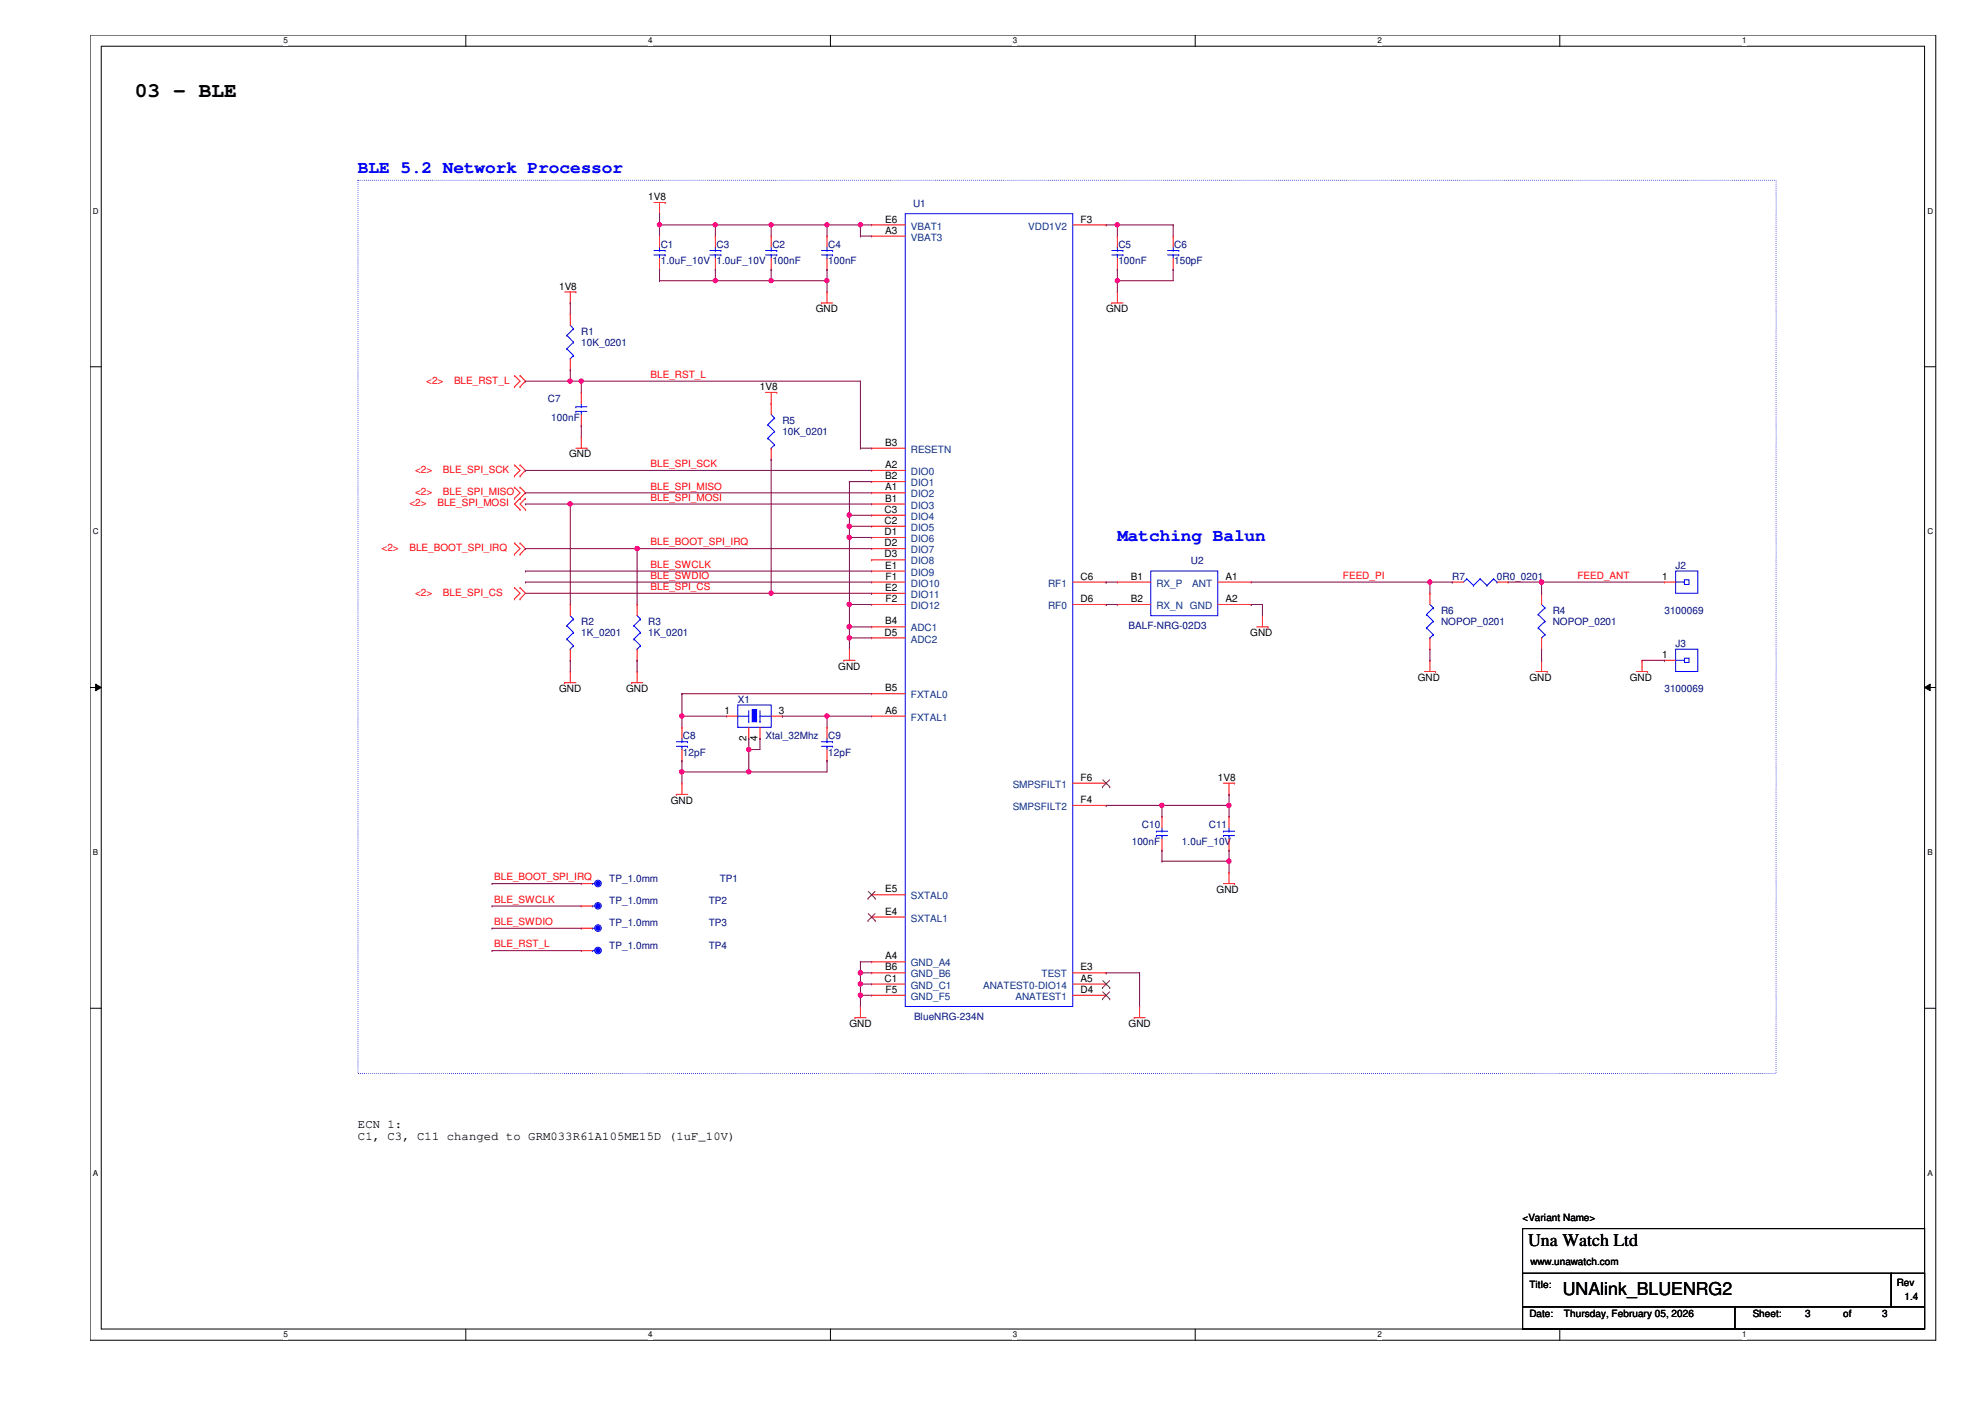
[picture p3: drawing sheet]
<svg xmlns="http://www.w3.org/2000/svg" width="420mm" height="297mm" viewBox="0 0 420 297" stroke-linecap="round" stroke-linejoin="round" font-family="sans-serif">
<path d="M19.1 7.4h390.4v276.1h-390.4zM21.4 9.8h385.8v271.4h-385.8z" fill="none" stroke="#000" stroke-width=".21"/>
<g fill="#fff">
<path d="M60 7.7h.9v1.9h-.9z"/>
<path d="M60 281.4h.9v1.9h-.9z"/>
</g>
<path d="M98.6 7.4v2.4M98.6 281.2v2.3" fill="none" stroke="#000" stroke-width=".21"/>
<g fill="#fff">
<path d="M137.1 7.7h.9v1.9h-.9z"/>
<path d="M137.1 281.4h.9v1.9h-.9z"/>
</g>
<path d="M175.7 7.4v2.4M175.7 281.2v2.3" fill="none" stroke="#000" stroke-width=".21"/>
<g fill="#fff">
<path d="M214.2 7.7h1v1.9h-1z"/>
<path d="M214.2 281.4h1v1.9h-1z"/>
</g>
<path d="M252.9 7.4v2.4M252.9 281.2v2.3" fill="none" stroke="#000" stroke-width=".21"/>
<g fill="#fff">
<path d="M291.4 7.7h1v1.9h-1z"/>
<path d="M291.4 281.4h1v1.9h-1z"/>
</g>
<path d="M330 7.4v2.4M330 281.2v2.3" fill="none" stroke="#000" stroke-width=".21"/>
<g fill="#fff">
<path d="M368.6 7.7h.9v1.9h-.9z"/>
<path d="M368.6 281.4h.9v1.9h-.9z"/>
<path d="M19.6 43.7h1.3v1.9h-1.3z"/>
<path d="M407.8 43.7h1.2v1.9h-1.2z"/>
<path d="M19.6 111.5h1.3v1.9h-1.3z"/>
<path d="M407.8 111.5h1.2v1.9h-1.2z"/>
</g>
<path d="M19.1 77.6h2.3M407.2 77.6h2.3" fill="none" stroke="#000" stroke-width=".21"/>
<g fill="#fff">
<path d="M19.6 179.4h1.2v1.9h-1.2z"/>
<path d="M407.8 179.4h1.1v1.9h-1.1z"/>
</g>
<path d="M19.1 145.5h2.3M20.2 144.7l1.2 .8-1.2 .6zM407.2 145.5l1.1-.8v1.4zM407.2 145.5h2.3" fill="none" stroke="#000" stroke-width=".21"/>
<path d="M20.2 144.7l1.2 .8-1.2 .6zM407.2 145.5l1.1-.8v1.4z" fill="#000"/>
<g fill="#fff">
<path d="M19.6 247.2h1.2v1.9h-1.2z"/>
<path d="M407.8 247.2h1.1v1.9h-1.1z"/>
</g>
<path d="M19.1 213.3h2.3M407.2 213.3h2.3M322.1 259.9h85.1v21.3h-85.1zM322.1 269.4h78v7.1h-78zM322.1 276.5h44.9v4.7h-44.9zM367 276.5h40.2v4.7h-40.2zM400.1 269.4h7.1v7.1h-7.1z" fill="none" stroke="#000" stroke-width=".21"/>
<path d="M75.7 38.1h300.1v189h-300.1z" fill="none" stroke="#00f" stroke-width=".21" stroke-dasharray="0 .4"/>
<g fill="none" stroke="#f00" stroke-width=".21">
<path d="M138.3 42.8h2.4M139.5 45.2h.1M139.5 42.8v2.4M140.7 42.8h.1M108.8 79.5h.1M108.8 79.5l1.2 1.1-1.2 1.2M110 79.5h.1M110 79.5l1.2 1.1-1.2 1.2M119.5 61.8h2.3M120.7 64.1h.1M120.7 61.8v2.3M121.8 61.8h.1"/>
<path d="M173.8 64.1h.1M173.8 64.1h2.3M175 61.8h.1M175 61.8v2.3M235.2 64.1h.1M235.2 64.1h2.4M236.4 61.8h.1M236.4 61.8v2.3M108.8 81.8h.1M108.8 98.4h.1M108.8 98.4l1.2 1.1-1.2 1.2M110 81.8h.1"/>
<path d="M110 98.4h.1M110 98.4l1.2 1.1-1.2 1.2M121.8 94.8h2.4M123 92.5h.1M123 92.5v2.3M124.2 94.8h.1M162 83h2.3M163.2 85.4h.1M163.2 83v2.4M164.3 83h.1M108.8 100.7h.1M108.8 103.1h.1"/>
<path d="M108.8 105.5h.1M108.8 114.9h.1M108.8 117.3h.1M108.8 103.1l1.2 1.2-1.2 1.2M108.8 114.9l1.2 1.2-1.2 1.2M110 100.7h.1M110 105.5h.1M110 103.1h.1M110 107.8h.1M110 117.3h.1M110 114.9h.1M110 103.1l1.2 1.2-1.2 1.2"/>
<path d="M110 105.5l-1.2 1.1 1.2 1.2M110 114.9l1.2 1.2-1.2 1.2M111.2 107.8h.1M111.2 105.5h.1M111.2 105.5l-1.2 1.1 1.2 1.2M108.8 124.3h.1M108.8 126.7h.1M108.8 124.3l1.2 1.2-1.2 1.2M110 126.7h.1M110 124.3h.1M110 124.3l1.2 1.2-1.2 1.2M178.5 139.7h.1"/>
<path d="M178.5 139.7h2.4M179.7 137.3h.1M179.7 137.3v2.4M236.4 123.1h.1M236.4 127.9h.1M236.4 123.1h7.1M236.4 127.9h7.1M257.6 123.1h7.1M257.6 127.9h7.1M264.7 123.1h.1M264.7 127.9h.1M265.9 132.6h2.4"/>
<path d="M267.1 130.3h.1M267.1 130.3v2.3M268.3 132.6h.1M302.5 139.7h.1M302.5 139.7v2.4M326.1 139.7h.1M326.1 139.7v2.4M347.4 139.7h.1M347.4 139.7v2.4M119.5 144.4h.1M119.5 144.4h2.3M120.7 142.1h.1"/>
<path d="M120.7 142.1v2.3M133.6 144.4h.1M133.6 144.4h2.4M134.8 142.1h.1M134.8 142.1v2.3M301.3 142.1h2.4M303.7 142.1h.1M325 142.1h2.3M327.3 142.1h.1M346.2 142.1h2.4M348.6 142.1h.1M143.1 168.1h.1"/>
<path d="M143.1 168.1h2.4M144.3 165.7h.1M144.3 165.7v2.4M258.8 165.7h2.4M260 168.1h.1M260 165.7v2.4M261.2 165.7h.1M258.8 186.9h2.4M260 184.6h.1M260 184.6v2.3M261.2 186.9h.1M180.9 215.3h.1"/>
<path d="M180.9 215.3h2.3M182 212.9h.1M182 212.9v2.4M239.9 215.3h.1M239.9 215.3h2.4M241.1 212.9h.1M241.1 212.9v2.4"/>
</g>
<g fill="none" stroke="#00f" stroke-width=".21">
<path d="M243.5 120.8h14.1v9.5h-14.1z"/>
<circle cx="126.5" cy="186.9" r=".7"/>
</g>
<circle cx="126.5" cy="186.9" r=".45" fill="#00f"/>
<g fill="none" stroke="#00f" stroke-width=".21">
<path d="M247 53h2.4M247 53.9h2.4M248.2 53h.1M248.2 53.9h.1M248.2 52.3v.7M248.2 53.9v.8M249.4 53h.1M249.4 53.9h.1M354.5 120.8h4.7v4.7h-4.7zM354.5 123.1h1.9M356.4 122.7h.9v1h-.9zM356.4 123.1h.1"/>
<path d="M158.4 152.7h.1M158.4 150.3v2.4M160.8 152.7h.1M160.8 150.3v2.4M258.8 175.9h.1M258.8 176.8h.1M258.8 175.9h2.4M258.8 176.8h2.4M260 175.9h.1M260 176.8h.1M260 175.1v.8M260 176.8v.7"/>
<path d="M125.3 186.9h.1M125.3 186.9h.5"/>
<circle cx="126.5" cy="186.9" r=".45"/>
</g>
<path d="M248.2 50h.1M248.2 57h.1M248.2 50v2.3M248.2 54.7v2.3M352.1 123.1h.1M352.1 123.1h2.4M260 172.8h.1M260 179.9h.1M260 172.8v2.3M260 177.5v2.4M123 186.9h.1M123 186.9h2.3" fill="none" stroke="#f00" stroke-width=".21"/>
<path d="M159.1 150.1h1v2.6h-1z" fill-rule="evenodd" fill="#00f"/>
<g fill="none" stroke="#00f" stroke-width=".21">
<path d="M173.8 53h2.3M173.8 53.9h2.3M175 53h.1M175 53.9h.1M175 52.3v.7M175 53.9v.8M176.1 53h.1M176.1 53.9h.1M156.1 149.1h7.1v4.8h-7.1zM156.1 151.5h.1M156.1 151.5h2.3M159.1 150.1h1v2.6h-1z"/>
<path d="M160.8 151.5h2.4M163.2 151.5h.1"/>
<circle cx="126.5" cy="196.4" r=".7"/>
</g>
<path d="M175 50h.1M175 57h.1M175 50v2.3M175 54.7v2.3M153.7 151.5h.1M153.7 151.5h2.4M158.4 156.3h.1M158.4 153.9v2.4M160.8 156.3h.1M160.8 153.9v2.4M163.2 151.5h2.3M165.5 151.5h.1" fill="none" stroke="#f00" stroke-width=".21"/>
<circle cx="126.5" cy="196.4" r=".45" fill="#00f"/>
<g fill="none" stroke="#00f" stroke-width=".21">
<path d="M150.2 53h2.3M150.2 53.9h2.3M151.3 53h.1M151.3 53.9h.1M151.3 52.3v.7M151.3 53.9v.8M152.5 53h.1M152.5 53.9h.1M191.5 45.2h35.4v167.7h-35.4zM121.8 86.1h.1M121.8 87h.1M121.8 86.1h2.4"/>
<path d="M121.8 87h2.4M123 86.1h.1M123 87h.1M123 85.4v.7M123 87v.7M162.4 89.9h.1M162.4 92.7h.1M162.4 89.9l1.5 1.4M162.4 92.7l1.5 1.4M163.2 94.8h.1M163.2 87.7l.7 .7M163.9 88.4h.1"/>
<path d="M163.9 91.3h.1M163.9 94.1h.1M163.9 88.4l-1.5 1.5M163.9 91.3l-1.5 1.4M163.9 94.1l-.7 .7M119.9 132.4h.1M119.9 135.2h.1M119.9 132.4l1.4 1.4M119.9 135.2l1.4 1.4M120.7 137.3h.1M120.7 130.3l.6 .7M121.3 131h.1"/>
<path d="M121.3 133.8h.1M121.3 136.6h.1M121.3 131l-1.4 1.4M121.3 133.8l-1.4 1.4M121.3 136.6l-.6 .7M301.8 130h.1M301.8 132.8h.1M301.8 130l1.4 1.4M301.8 132.8l1.4 1.5M302.5 135h.1M302.5 127.9l.7 .7M303.2 128.6h.1"/>
<path d="M303.2 131.4h.1M303.2 134.3h.1M303.2 128.6l-1.4 1.4M303.2 131.4l-1.4 1.4M303.2 134.3l-.7 .7M325.4 130h.1M325.4 132.8h.1M325.4 130l1.5 1.4M325.4 132.8l1.5 1.5M326.1 135h.1M326.1 127.9l.8 .7M326.9 128.6h.1"/>
<path d="M326.9 131.4h.1M326.9 134.3h.1M326.9 128.6l-1.5 1.4M326.9 131.4l-1.5 1.4M326.9 134.3l-.8 .7M173.8 156.9h2.3M173.8 157.9h2.3M175 156.9h.1M175 157.9h.1M175 156.3v.6M175 157.9v.7M176.1 156.9h.1"/>
<path d="M176.1 157.9h.1M125.3 196.4h.1M125.3 196.4h.5"/>
<circle cx="126.5" cy="196.4" r=".45"/>
<circle cx="126.5" cy="191.6" r=".69"/>
</g>
<g fill="none" stroke="#f00" stroke-width=".21">
<path d="M151.3 50h.1M151.3 57h.1M151.3 50v2.3M151.3 54.7v2.3M184.4 50h.1M184.4 47.6h.1M184.4 50h7.1M184.4 47.6h7.1M226.9 47.6h7.1M234 47.6h.1M123 83h.1M123 90.1h.1"/>
<path d="M123 83v2.4M123 87.7v2.4M163.2 85.4h.1M163.2 97.2h.1M163.2 85.4v2.3M163.2 94.8v2.4M184.4 99.5h.1M184.4 94.8h.1M184.4 99.5h7.1M184.4 94.8h7.1M184.4 104.3h.1M184.4 106.6h.1"/>
<path d="M184.4 101.9h.1M184.4 111.3h.1M184.4 109h.1M184.4 113.7h.1M184.4 116.1h.1M184.4 118.4h.1M184.4 104.3h7.1M184.4 106.6h7.1M184.4 101.9h7.1M184.4 111.3h7.1M184.4 109h7.1M184.4 113.7h7.1"/>
<path d="M184.4 116.1h7.1M184.4 118.4h7.1M120.7 127.9h.1M120.7 139.7h.1M120.7 127.9v2.4M120.7 137.3v2.4M184.4 132.6h.1M184.4 135h.1M184.4 120.8h.1M184.4 125.5h.1M184.4 123.1h.1M184.4 127.9h.1"/>
<path d="M184.4 132.6h7.1M184.4 123.1h7.1M184.4 135h7.1M184.4 127.9h7.1M184.4 120.8h7.1M184.4 125.5h7.1M226.9 123.1h7.1M226.9 127.9h7.1M234 123.1h.1M234 127.9h.1M302.5 125.5h.1M302.5 137.3h.1"/>
<path d="M302.5 125.5v2.4M302.5 135v2.3M326.1 125.5h.1M326.1 137.3h.1M326.1 125.5v2.4M326.1 135v2.3M175 153.9h.1M175 153.9v2.4M175 158.6v2.4M184.4 151.5h.1M184.4 146.8h.1M184.4 151.5h7.1"/>
<path d="M184.4 146.8h7.1M175 161h.1M226.9 170.4h7.1M226.9 165.7h7.1M234 170.4h.1M234 165.7h.1M123 196.4h.1M123 196.4h2.3M184.4 194h.1M184.4 189.3h.1M184.4 194h7.1M184.4 189.3h7.1"/>
<path d="M184.4 203.5h.1M184.4 205.8h.1M184.4 208.2h.1M184.4 210.6h.1M184.4 203.5h7.1M184.4 208.2h7.1M184.4 205.8h7.1M184.4 210.6h7.1M226.9 208.2h7.1M226.9 205.8h7.1M226.9 210.6h7.1M234 208.2h.1"/>
<path d="M234 210.6h.1M234 205.8h.1"/>
</g>
<g fill="none" stroke="#804000" stroke-width=".21">
<path d="M233.3 166.5h.1M233.3 165l1.5 1.5M234.7 165l-1.4 1.5M234.8 166.5h.1M183.6 194.8h.1M183.6 190.1h.1M183.7 193.3l1.5 1.5M183.7 188.6l1.5 1.5M185.1 193.3l-1.5 1.5M185.1 188.6l-1.5 1.5M185.2 194.8h.1M185.2 190.1h.1"/>
<path d="M233.3 209h.1M233.3 211.3h.1M233.3 207.5l1.5 1.5M233.3 209.8l1.5 1.5M234.7 207.5l-1.4 1.5M234.7 209.8l-1.4 1.5M234.8 209h.1M234.8 211.3h.1"/>
</g>
<circle cx="126.5" cy="191.6" r=".46" fill="#00f"/>
<g fill="none" stroke="#00f" stroke-width=".21">
<path d="M162 53h2.3M162 53.9h2.3M163.2 53h.1M163.2 53.9h.1M163.2 52.3v.7M163.2 53.9v.8M164.3 53h.1M164.3 53.9h.1M235.2 53h2.4M235.2 53.9h2.4M236.4 53h.1M236.4 53.9h.1"/>
<path d="M236.4 52.3v.7M236.4 53.9v.8M237.6 53h.1M237.6 53.9h.1M134.1 132.4h.1M134.1 135.2h.1M134.1 132.4l1.4 1.4M134.1 135.2l1.4 1.4M134.8 137.3h.1M134.8 130.3l.7 .7M135.5 131h.1M135.5 133.8h.1"/>
<path d="M135.5 136.6h.1M135.5 131l-1.4 1.4M135.5 133.8l-1.4 1.4M135.5 136.6l-.7 .7M310.3 122.5h.1M310.3 122.5l-.7 .6M310.3 122.5l1.4 1.4M311.7 123.9h.1M313.1 122.5h.1M313.1 122.5l-1.4 1.4M313.1 122.5l1.5 1.4M314.6 123.9h.1"/>
<path d="M316 122.5h.1M316 122.5l-1.4 1.4M316 122.5l.7 .6M316.7 123.1h.1M354.5 137.3h4.7v4.8h-4.7zM354.5 139.7h1.9M356.4 139.2h.9v1h-.9zM356.4 139.7h.1M143.1 156.9h2.4M143.1 157.9h2.4M144.3 156.9h.1M144.3 157.9h.1"/>
<path d="M144.3 156.3v.6M144.3 157.9v.7M145.5 156.9h.1M145.5 157.9h.1M244.6 175.9h.1M244.6 176.8h.1M244.6 175.9h2.4M244.6 176.8h2.4M245.8 175.9h.1M245.8 176.8h.1M245.8 175.1v.8M245.8 176.8v.7"/>
<path d="M125.3 191.7h.1M125.3 191.7h.5"/>
<circle cx="126.5" cy="191.6" r=".46"/>
<circle cx="126.5" cy="201.1" r=".7"/>
</g>
<g fill="none" stroke="#f00" stroke-width=".21">
<path d="M163.2 50h.1M163.2 57h.1M163.2 50v2.3M163.2 54.7v2.3M236.4 50h.1M236.4 57h.1M236.4 50v2.3M236.4 54.7v2.3M134.8 127.9h.1M134.8 139.7h.1M134.8 127.9v2.4M134.8 137.3v2.4"/>
<path d="M307.3 123.1h.1M307.3 123.1h2.3M316.7 123.1h2.4M319.1 123.1h.1M352.1 139.7h.1M352.1 139.7h2.4M144.3 153.9h.1M144.3 153.9v2.4M144.3 158.6v2.4M144.3 161h.1M245.8 172.8h.1M245.8 179.9h.1"/>
<path d="M245.8 172.8v2.3M245.8 177.5v2.4M123 191.7h.1M123 191.7h2.3"/>
</g>
<circle cx="126.5" cy="201.1" r=".45" fill="#00f"/>
<g fill="none" stroke="#00f" stroke-width=".21">
<path d="M138.3 53h2.4M138.3 53.9h2.4M139.5 53h.1M139.5 53.9h.1M139.5 52.3v.7M139.5 53.9v.8M140.7 53h.1M140.7 53.9h.1M119.9 71h.1M119.9 73.8h.1M119.9 71l1.4 1.4M119.9 73.8l1.4 1.4"/>
<path d="M120.7 75.9h.1M120.7 68.8l.6 .8M121.3 69.6h.1M121.3 72.4h.1M121.3 75.2h.1M121.3 69.6l-1.4 1.4M121.3 72.4l-1.4 1.4M121.3 75.2l-.6 .7M125.3 201.1h.1M125.3 201.1h.5"/>
<circle cx="126.5" cy="201.1" r=".45"/>
</g>
<path d="M139.5 50h.1M139.5 57h.1M139.5 50v2.3M139.5 54.7v2.3M120.7 66.5h.1M120.7 78.3h.1M120.7 66.5v2.3M120.7 75.9v2.4M123 201.1h.1M123 201.1h2.3" fill="none" stroke="#f00" stroke-width=".21"/>
<path d="M139.5 45.2h.1M139.5 47.6h.1M139.5 45.2v4.8M139.5 47.6h11.8" fill="none" stroke="#800040" stroke-width=".21"/>
<circle cx="151.3" cy="47.6" r=".45" fill="#f0f"/>
<circle cx="151.3" cy="47.6" r=".45" fill="none" stroke="#f0f" stroke-width=".21"/>
<circle cx="139.5" cy="47.6" r=".45" fill="#f0f"/>
<circle cx="139.5" cy="47.6" r=".45" fill="none" stroke="#f0f" stroke-width=".21"/>
<path d="M151.3 47.6h.1M151.3 47.6v2.4M151.3 47.6h23.7M163.2 47.6h.1M163.2 47.6v2.4" fill="none" stroke="#800040" stroke-width=".21"/>
<circle cx="174.9" cy="47.6" r=".45" fill="#f0f"/>
<circle cx="174.9" cy="47.6" r=".45" fill="none" stroke="#f0f" stroke-width=".21"/>
<circle cx="163.1" cy="47.6" r=".45" fill="#f0f"/>
<circle cx="163.1" cy="47.6" r=".45" fill="none" stroke="#f0f" stroke-width=".21"/>
<path d="M175 47.6h.1M175 47.6v2.4M175 47.6h9.4M182 47.6h.1" fill="none" stroke="#800040" stroke-width=".21"/>
<circle cx="182" cy="47.6" r=".46" fill="#f0f"/>
<circle cx="182" cy="47.6" r=".46" fill="none" stroke="#f0f" stroke-width=".21"/>
<path d="M182 47.6h.1M182 47.6v2.4M234 47.6h.1M234 47.6h14.2M236.4 47.6h.1M236.4 47.6v2.4" fill="none" stroke="#800040" stroke-width=".21"/>
<circle cx="236.4" cy="47.6" r=".45" fill="#f0f"/>
<circle cx="236.4" cy="47.6" r=".45" fill="none" stroke="#f0f" stroke-width=".21"/>
<g fill="none" stroke="#800040" stroke-width=".21">
<path d="M139.5 57h.1M139.5 59.4h.1M139.5 57v2.4M151.3 57h.1M151.3 57v2.4h-11.8M163.2 57h.1M163.2 57v2.4M175 57h.1M175 57v2.4M182 50h.1M182 50h2.4M236.4 57h.1"/>
<path d="M236.4 57v2.4M248.2 47.6h.1M248.2 57h.1M248.2 47.6v2.4M248.2 57v2.4"/>
</g>
<circle cx="151.3" cy="59.4" r=".45" fill="#f0f"/>
<circle cx="151.3" cy="59.4" r=".45" fill="none" stroke="#f0f" stroke-width=".21"/>
<path d="M151.3 59.4h.1M151.3 59.4h23.7M163.2 59.4h.1" fill="none" stroke="#800040" stroke-width=".21"/>
<circle cx="174.9" cy="59.4" r=".45" fill="#f0f"/>
<circle cx="174.9" cy="59.4" r=".45" fill="none" stroke="#f0f" stroke-width=".21"/>
<circle cx="163.1" cy="59.4" r=".45" fill="#f0f"/>
<circle cx="163.1" cy="59.4" r=".45" fill="none" stroke="#f0f" stroke-width=".21"/>
<path d="M175 59.4h.1M175 59.4v2.4M236.4 59.4h.1M236.4 59.4v2.4M236.4 59.4h11.8" fill="none" stroke="#800040" stroke-width=".21"/>
<circle cx="236.4" cy="59.4" r=".45" fill="#f0f"/>
<circle cx="236.4" cy="59.4" r=".45" fill="none" stroke="#f0f" stroke-width=".21"/>
<path d="M120.7 64.1h.1M120.7 78.3h.1M120.7 64.1v2.4M120.7 78.3v2.3" fill="none" stroke="#800040" stroke-width=".21"/>
<circle cx="120.6" cy="80.6" r=".46" fill="#f0f"/>
<circle cx="120.6" cy="80.6" r=".46" fill="none" stroke="#f0f" stroke-width=".21"/>
<path d="M111.2 80.6h.1M111.2 80.6h70.8M120.7 80.6h.1M123 80.6h.1M123 80.6v2.4" fill="none" stroke="#800040" stroke-width=".21"/>
<circle cx="123" cy="80.6" r=".46" fill="#f0f"/>
<circle cx="123" cy="80.6" r=".46" fill="none" stroke="#f0f" stroke-width=".21"/>
<g fill="none" stroke="#800040" stroke-width=".21">
<path d="M111.2 99.5h.1M111.2 99.5h73.2M123 90.1h.1M123 90.1v2.4M182 80.6h.1M182 94.8h.1M182 80.6v14.2M182 94.8h2.4M111.2 104.3h.1M111.2 106.6h.1M111.2 104.3h73.2M111.2 106.6h9.5"/>
<path d="M179.7 101.9h.1M179.7 101.9v7.1M179.7 101.9h4.7"/>
</g>
<circle cx="120.6" cy="106.6" r=".46" fill="#f0f"/>
<circle cx="120.6" cy="106.6" r=".46" fill="none" stroke="#f0f" stroke-width=".21"/>
<path d="M120.7 106.6h.1M120.7 106.6h63.7M120.7 106.6v21.3M179.7 109h.1M179.7 109v2.3M179.7 109h4.7" fill="none" stroke="#800040" stroke-width=".21"/>
<circle cx="179.7" cy="109" r=".47" fill="#f0f"/>
<circle cx="179.7" cy="109" r=".47" fill="none" stroke="#f0f" stroke-width=".21"/>
<path d="M179.7 111.3h.1M179.7 111.3h4.7M179.7 111.3v2.4" fill="none" stroke="#800040" stroke-width=".21"/>
<circle cx="179.7" cy="113.7" r=".46" fill="#f0f"/>
<circle cx="179.7" cy="113.7" r=".46" fill="none" stroke="#f0f" stroke-width=".21"/>
<circle cx="179.7" cy="111.3" r=".47" fill="#f0f"/>
<circle cx="179.7" cy="111.3" r=".47" fill="none" stroke="#f0f" stroke-width=".21"/>
<path d="M111.2 116.1h.1M111.2 116.1h23.6M179.7 113.7h.1M179.7 113.7v14.2M179.7 113.7h4.7" fill="none" stroke="#800040" stroke-width=".21"/>
<circle cx="134.8" cy="116.1" r=".46" fill="#f0f"/>
<circle cx="134.8" cy="116.1" r=".46" fill="none" stroke="#f0f" stroke-width=".21"/>
<path d="M134.8 116.1h.1M134.8 116.1v11.8M134.8 116.1h49.6M111.2 120.8h.1M111.2 123.1h.1M111.2 120.8h73.2M111.2 123.1h73.2M234 123.1h.1M234 123.1h2.4M264.7 123.1h37.8M302.5 123.1h.1" fill="none" stroke="#800040" stroke-width=".21"/>
<circle cx="302.5" cy="123.1" r=".46" fill="#f0f"/>
<circle cx="302.5" cy="123.1" r=".46" fill="none" stroke="#f0f" stroke-width=".21"/>
<path d="M111.2 125.5h52M163.2 125.5h.1" fill="none" stroke="#800040" stroke-width=".21"/>
<circle cx="163.1" cy="125.5" r=".45" fill="#f0f"/>
<circle cx="163.1" cy="125.5" r=".45" fill="none" stroke="#f0f" stroke-width=".21"/>
<path d="M179.7 127.9h.1M179.7 127.9h4.7M179.7 127.9v4.7" fill="none" stroke="#800040" stroke-width=".21"/>
<circle cx="179.7" cy="132.6" r=".47" fill="#f0f"/>
<circle cx="179.7" cy="132.6" r=".47" fill="none" stroke="#f0f" stroke-width=".21"/>
<circle cx="179.7" cy="127.9" r=".46" fill="#f0f"/>
<circle cx="179.7" cy="127.9" r=".46" fill="none" stroke="#f0f" stroke-width=".21"/>
<path d="M179.7 132.6h.1M179.7 135h.1M179.7 132.6v4.7M179.7 132.6h4.7M179.7 135h4.7M234 127.9h.1M234 127.9h2.4M264.7 127.9h.1M264.7 127.9h2.4M267.1 127.9h.1M267.1 127.9v2.4" fill="none" stroke="#800040" stroke-width=".21"/>
<circle cx="179.7" cy="135" r=".47" fill="#f0f"/>
<circle cx="179.7" cy="135" r=".47" fill="none" stroke="#f0f" stroke-width=".21"/>
<path d="M120.7 139.7h.1M120.7 139.7v2.4M134.8 139.7h.1M134.8 139.7v2.4M144.3 146.8h.1M144.3 146.8v4.7" fill="none" stroke="#800040" stroke-width=".21"/>
<circle cx="144.2" cy="151.5" r=".46" fill="#f0f"/>
<circle cx="144.2" cy="151.5" r=".46" fill="none" stroke="#f0f" stroke-width=".21"/>
<path d="M144.3 146.8h.1M144.3 151.5h.1M144.3 146.8h40.1M144.3 151.5v2.4M144.3 151.5h9.4M165.5 151.5h.1M165.5 151.5h9.5" fill="none" stroke="#800040" stroke-width=".21"/>
<circle cx="174.9" cy="151.5" r=".45" fill="#f0f"/>
<circle cx="174.9" cy="151.5" r=".45" fill="none" stroke="#f0f" stroke-width=".21"/>
<path d="M158.4 156.3h.1M158.4 158.6h.1M158.4 156.3v7M160.8 156.3h.1M160.8 156.3v2.3h-2.4M175 151.5h.1M175 151.5v2.4M175 151.5h9.4" fill="none" stroke="#800040" stroke-width=".21"/>
<circle cx="158.4" cy="158.6" r=".47" fill="#f0f"/>
<circle cx="158.4" cy="158.6" r=".47" fill="none" stroke="#f0f" stroke-width=".21"/>
<path d="M144.3 161h.1M144.3 163.3h.1M144.3 161v4.7M144.3 163.3h14.1M175 161h.1M175 161v2.3" fill="none" stroke="#800040" stroke-width=".21"/>
<circle cx="144.2" cy="163.3" r=".46" fill="#f0f"/>
<circle cx="144.2" cy="163.3" r=".46" fill="none" stroke="#f0f" stroke-width=".21"/>
<path d="M158.4 163.3h.1M158.4 163.3h16.6" fill="none" stroke="#800040" stroke-width=".21"/>
<circle cx="158.4" cy="163.3" r=".46" fill="#f0f"/>
<circle cx="158.4" cy="163.3" r=".46" fill="none" stroke="#f0f" stroke-width=".21"/>
<path d="M234 170.4h.1M234 170.4h11.8M260 168.1h.1M260 168.1v2.3" fill="none" stroke="#800040" stroke-width=".21"/>
<circle cx="245.8" cy="170.4" r=".46" fill="#f0f"/>
<circle cx="245.8" cy="170.4" r=".46" fill="none" stroke="#f0f" stroke-width=".21"/>
<path d="M245.8 170.4h.1M245.8 170.4h14.2M245.8 170.4v2.4M260 170.4h.1M260 170.4v2.4" fill="none" stroke="#800040" stroke-width=".21"/>
<circle cx="260" cy="170.4" r=".46" fill="#f0f"/>
<circle cx="260" cy="170.4" r=".46" fill="none" stroke="#f0f" stroke-width=".21"/>
<path d="M245.8 179.9h.1M245.8 179.9v2.3M260 179.9h.1M260 179.9v2.3" fill="none" stroke="#800040" stroke-width=".21"/>
<circle cx="260" cy="182.2" r=".46" fill="#f0f"/>
<circle cx="260" cy="182.2" r=".46" fill="none" stroke="#f0f" stroke-width=".21"/>
<path d="M245.8 182.2h.1M245.8 182.2h14.2M260 182.2h.1M260 182.2v2.4M182 203.5h.1M182 205.8h.1M182 203.5v4.7M182 203.5h2.4M182 205.8h2.4" fill="none" stroke="#800040" stroke-width=".21"/>
<circle cx="182" cy="208.2" r=".46" fill="#f0f"/>
<circle cx="182" cy="208.2" r=".46" fill="none" stroke="#f0f" stroke-width=".21"/>
<circle cx="182" cy="205.8" r=".47" fill="#f0f"/>
<circle cx="182" cy="205.8" r=".47" fill="none" stroke="#f0f" stroke-width=".21"/>
<path d="M182 208.2h.1M182 210.6h.1M182 208.2v4.7M182 208.2h2.4M182 210.6h2.4M234 205.8h.1M234 205.8h7.1M241.1 205.8h.1M241.1 205.8v7.1" fill="none" stroke="#800040" stroke-width=".21"/>
<circle cx="182" cy="210.5" r=".46" fill="#f0f"/>
<circle cx="182" cy="210.5" r=".46" fill="none" stroke="#f0f" stroke-width=".21"/>
<path d="M319.1 123.1h33M326.1 123.1h.1M326.1 125.5h.1M326.1 123.1v2.4" fill="none" stroke="#800040" stroke-width=".21"/>
<circle cx="326.1" cy="123.1" r=".46" fill="#f0f"/>
<circle cx="326.1" cy="123.1" r=".46" fill="none" stroke="#f0f" stroke-width=".21"/>
<g fill="none" stroke="#800040" stroke-width=".21">
<path d="M163.2 97.2h.1M163.2 97.2v28.3h21.2M184.4 125.5h.1M302.5 139.7h.1M302.5 123.1h.1M302.5 123.1v2.4M302.5 137.3v2.4M302.5 123.1h4.8M307.3 123.1h.1M326.1 139.7h.1M326.1 137.3v2.4M347.4 139.7h4.7"/>
<path d="M352.1 139.7h.1M104.1 186.9h.1M104.1 191.7h.1M104.1 196.4h.1M104.1 186.9h18.9M104.1 191.7h18.9M104.1 196.4h18.9M104.1 201.1h.1M104.1 201.1h18.9"/>
</g>
<circle cx="151.3" cy="47.6" r=".45" fill="#f0f"/>
<circle cx="151.3" cy="47.6" r=".45" fill="none" stroke="#f0f" stroke-width=".21"/>
<circle cx="139.5" cy="47.6" r=".45" fill="#f0f"/>
<circle cx="139.5" cy="47.6" r=".45" fill="none" stroke="#f0f" stroke-width=".21"/>
<circle cx="174.9" cy="47.6" r=".45" fill="#f0f"/>
<circle cx="174.9" cy="47.6" r=".45" fill="none" stroke="#f0f" stroke-width=".21"/>
<circle cx="163.1" cy="47.6" r=".45" fill="#f0f"/>
<circle cx="163.1" cy="47.6" r=".45" fill="none" stroke="#f0f" stroke-width=".21"/>
<circle cx="182" cy="47.6" r=".46" fill="#f0f"/>
<circle cx="182" cy="47.6" r=".46" fill="none" stroke="#f0f" stroke-width=".21"/>
<circle cx="236.4" cy="47.6" r=".45" fill="#f0f"/>
<circle cx="236.4" cy="47.6" r=".45" fill="none" stroke="#f0f" stroke-width=".21"/>
<circle cx="151.3" cy="59.4" r=".45" fill="#f0f"/>
<circle cx="151.3" cy="59.4" r=".45" fill="none" stroke="#f0f" stroke-width=".21"/>
<circle cx="174.9" cy="59.4" r=".45" fill="#f0f"/>
<circle cx="174.9" cy="59.4" r=".45" fill="none" stroke="#f0f" stroke-width=".21"/>
<circle cx="163.1" cy="59.4" r=".45" fill="#f0f"/>
<circle cx="163.1" cy="59.4" r=".45" fill="none" stroke="#f0f" stroke-width=".21"/>
<circle cx="236.4" cy="59.4" r=".45" fill="#f0f"/>
<circle cx="236.4" cy="59.4" r=".45" fill="none" stroke="#f0f" stroke-width=".21"/>
<circle cx="120.6" cy="80.6" r=".46" fill="#f0f"/>
<circle cx="120.6" cy="80.6" r=".46" fill="none" stroke="#f0f" stroke-width=".21"/>
<circle cx="123" cy="80.6" r=".46" fill="#f0f"/>
<circle cx="123" cy="80.6" r=".46" fill="none" stroke="#f0f" stroke-width=".21"/>
<circle cx="120.6" cy="106.6" r=".46" fill="#f0f"/>
<circle cx="120.6" cy="106.6" r=".46" fill="none" stroke="#f0f" stroke-width=".21"/>
<circle cx="179.7" cy="109" r=".47" fill="#f0f"/>
<circle cx="179.7" cy="109" r=".47" fill="none" stroke="#f0f" stroke-width=".21"/>
<circle cx="179.7" cy="113.7" r=".46" fill="#f0f"/>
<circle cx="179.7" cy="113.7" r=".46" fill="none" stroke="#f0f" stroke-width=".21"/>
<circle cx="179.7" cy="111.3" r=".47" fill="#f0f"/>
<circle cx="179.7" cy="111.3" r=".47" fill="none" stroke="#f0f" stroke-width=".21"/>
<circle cx="134.8" cy="116.1" r=".46" fill="#f0f"/>
<circle cx="134.8" cy="116.1" r=".46" fill="none" stroke="#f0f" stroke-width=".21"/>
<circle cx="302.5" cy="123.1" r=".46" fill="#f0f"/>
<circle cx="302.5" cy="123.1" r=".46" fill="none" stroke="#f0f" stroke-width=".21"/>
<circle cx="163.1" cy="125.5" r=".45" fill="#f0f"/>
<circle cx="163.1" cy="125.5" r=".45" fill="none" stroke="#f0f" stroke-width=".21"/>
<circle cx="179.7" cy="132.6" r=".47" fill="#f0f"/>
<circle cx="179.7" cy="132.6" r=".47" fill="none" stroke="#f0f" stroke-width=".21"/>
<circle cx="179.7" cy="127.9" r=".46" fill="#f0f"/>
<circle cx="179.7" cy="127.9" r=".46" fill="none" stroke="#f0f" stroke-width=".21"/>
<circle cx="179.7" cy="135" r=".47" fill="#f0f"/>
<circle cx="179.7" cy="135" r=".47" fill="none" stroke="#f0f" stroke-width=".21"/>
<circle cx="144.2" cy="151.5" r=".46" fill="#f0f"/>
<circle cx="144.2" cy="151.5" r=".46" fill="none" stroke="#f0f" stroke-width=".21"/>
<circle cx="174.9" cy="151.5" r=".45" fill="#f0f"/>
<circle cx="174.9" cy="151.5" r=".45" fill="none" stroke="#f0f" stroke-width=".21"/>
<circle cx="158.4" cy="158.6" r=".47" fill="#f0f"/>
<circle cx="158.4" cy="158.6" r=".47" fill="none" stroke="#f0f" stroke-width=".21"/>
<circle cx="144.2" cy="163.3" r=".46" fill="#f0f"/>
<circle cx="144.2" cy="163.3" r=".46" fill="none" stroke="#f0f" stroke-width=".21"/>
<circle cx="158.4" cy="163.3" r=".46" fill="#f0f"/>
<circle cx="158.4" cy="163.3" r=".46" fill="none" stroke="#f0f" stroke-width=".21"/>
<circle cx="245.8" cy="170.4" r=".46" fill="#f0f"/>
<circle cx="245.8" cy="170.4" r=".46" fill="none" stroke="#f0f" stroke-width=".21"/>
<circle cx="260" cy="170.4" r=".46" fill="#f0f"/>
<circle cx="260" cy="170.4" r=".46" fill="none" stroke="#f0f" stroke-width=".21"/>
<circle cx="260" cy="182.2" r=".46" fill="#f0f"/>
<circle cx="260" cy="182.2" r=".46" fill="none" stroke="#f0f" stroke-width=".21"/>
<circle cx="182" cy="208.2" r=".46" fill="#f0f"/>
<circle cx="182" cy="208.2" r=".46" fill="none" stroke="#f0f" stroke-width=".21"/>
<circle cx="182" cy="205.8" r=".47" fill="#f0f"/>
<circle cx="182" cy="205.8" r=".47" fill="none" stroke="#f0f" stroke-width=".21"/>
<circle cx="182" cy="210.5" r=".46" fill="#f0f"/>
<circle cx="182" cy="210.5" r=".46" fill="none" stroke="#f0f" stroke-width=".21"/>
<circle cx="326.1" cy="123.1" r=".46" fill="#f0f"/>
<circle cx="326.1" cy="123.1" r=".46" fill="none" stroke="#f0f" stroke-width=".21"/>
<text font-size="4.5" x="28.5" y="20.6">03 - BLE</text>
<g font-size="3.8" fill="#00f">
<text x="75.7" y="36.6">BLE 5.2 Network Processor</text>
<text x="236.4" y="114.5">Matching Balun</text>
</g>
<g font-size="3.8">
<text x="323.3" y="263.6">Una Watch Ltd</text>
<text x="330.6" y="273.9">UNAlink_BLUENRG2</text>
</g>
<g font-size="2.6">
<text x="75.7" y="238.6">ECN 1:</text>
<text x="75.7" y="241.2">C1, C3, C11 changed to GRM033R61A105ME15D (1uF_10V)</text>
</g>
<g font-size="2.1">
<text x="137.2" y="42.4">1V8</text>
<text x="187.3" y="47.1">E6</text>
<text x="228.6" y="47.1">F3</text>
<text x="187.3" y="49.4">A3</text>
<text x="118.3" y="61.3">1V8</text>
<text x="172.6" y="66">GND</text>
<text x="234" y="66">GND</text>
<text x="160.8" y="82.6">1V8</text>
<text x="187.3" y="94.3">B3</text>
<text x="120.4" y="96.8">GND</text>
<text x="187.3" y="99">A2</text>
<text x="187.3" y="101.4">B2</text>
<text x="187.3" y="103.8">A1</text>
<text x="187.3" y="106.1">B1</text>
<text x="187.2" y="110.8">C2</text>
<text x="187.2" y="108.5">C3</text>
<text x="187.2" y="113.2">D1</text>
<text x="187.2" y="115.6">D2</text>
<text x="187.2" y="117.9">D3</text>
<text x="187.3" y="120.3">E1</text>
<text x="187.3" y="125">E2</text>
<text x="187.4" y="122.6">F1</text>
<text x="228.6" y="122.6">C6</text>
<text x="239.2" y="122.6">B1</text>
<text x="259.3" y="122.6">A1</text>
<text x="351.7" y="122.6">1</text>
<text x="187.4" y="127.4">F2</text>
<text x="228.6" y="127.4">D6</text>
<text x="239.2" y="127.4">B2</text>
<text x="259.3" y="127.4">A2</text>
<text x="187.2" y="134.5">D5</text>
<text x="187.3" y="132.1">B4</text>
<text x="264.5" y="134.6">GND</text>
<text x="177.3" y="141.6">GND</text>
<text x="351.7" y="139.2">1</text>
<text x="118.3" y="146.4">GND</text>
<text x="132.5" y="146.4">GND</text>
<text x="187.3" y="146.3">B5</text>
<text x="299.9" y="144">GND</text>
<text x="323.6" y="144">GND</text>
<text x="344.8" y="144">GND</text>
<text x="153.2" y="151">1</text>
<text x="164.8" y="151">3</text>
<text x="187.3" y="151">A6</text>
<text x="157.9" y="156.7" transform="rotate(-90 157.9 156.7)">2</text>
<text x="160.3" y="156.7" transform="rotate(-90 160.3 156.7)">4</text>
<text x="228.6" y="165.2">F6</text>
<text x="257.6" y="165.3">1V8</text>
<text x="141.9" y="170">GND</text>
<text x="228.6" y="169.9">F4</text>
<text x="187.3" y="188.8">E5</text>
<text x="257.4" y="188.9">GND</text>
<text x="187.3" y="193.5">E4</text>
<text x="187.3" y="203">A4</text>
<text x="187.2" y="207.7">C1</text>
<text x="187.3" y="205.3">B6</text>
<text x="228.6" y="207.7">A5</text>
<text x="228.6" y="205.3">E3</text>
<text x="187.4" y="210.1">F5</text>
<text x="228.6" y="210.1">D4</text>
<text x="179.7" y="217.3">GND</text>
<text x="238.8" y="217.3">GND</text>
<text x="322.1" y="258.4">&lt;Variant Name&gt;</text>
<text x="323.8" y="267.5">www.unawatch.com</text>
<text x="323.6" y="272.5">Title:</text>
<text x="401.3" y="272">Rev</text>
<text x="402.9" y="275.1">1.4</text>
<text x="323.6" y="278.6">Date:</text>
<text x="330.9" y="278.6">Thursday, February 05, 2026</text>
<text x="370.8" y="278.6">Sheet:</text>
<text x="381.9" y="278.6">3</text>
<text x="389.9" y="278.6">of</text>
<text x="398.2" y="278.6">3</text>
</g>
<g font-size="2.1" fill="#000080">
<text x="193.2" y="43.9">U1</text>
<text x="139.8" y="52.4">C1</text>
<text x="151.6" y="52.4">C3</text>
<text x="163.4" y="52.4">C2</text>
<text x="175.2" y="52.4">C4</text>
<text x="236.6" y="52.4">C5</text>
<text x="248.4" y="52.4">C6</text>
<text x="139.8" y="55.9">1.0uF_10V</text>
<text x="151.6" y="55.9">1.0uF_10V</text>
<text x="163.4" y="55.9">100nF</text>
<text x="175.2" y="55.9">100nF</text>
<text x="236.6" y="55.9">100nF</text>
<text x="248.4" y="55.9">150pF</text>
<text x="123" y="70.8">R1</text>
<text x="123" y="73.2">10K_0201</text>
<text x="115.9" y="85">C7</text>
<text x="116.6" y="89">100nF</text>
<text x="165.5" y="89.7">R5</text>
<text x="165.5" y="92">10K_0201</text>
<text x="252" y="119.4">U2</text>
<text x="307.3" y="122.8">R7</text>
<text x="316.7" y="122.8">0R0_0201</text>
<text x="354.5" y="120.4">J2</text>
<text x="304.9" y="129.8">R6</text>
<text x="328.5" y="129.8">R4</text>
<text x="352.1" y="129.8">3100069</text>
<text x="123" y="132.2">R2</text>
<text x="123" y="134.6">1K_0201</text>
<text x="137.2" y="132.2">R3</text>
<text x="137.2" y="134.6">1K_0201</text>
<text x="238.8" y="133.1">BALF-NRG-02D3</text>
<text x="304.9" y="132.2">NOPOP_0201</text>
<text x="328.5" y="132.2">NOPOP_0201</text>
<text x="354.5" y="136.9">J3</text>
<text x="156.1" y="148.7">X1</text>
<text x="352.1" y="146.4">3100069</text>
<text x="144.5" y="156.3">C8</text>
<text x="144.5" y="159.9">12pF</text>
<text x="162" y="156.3">Xtal_32Mhz</text>
<text x="175.2" y="156.3">C9</text>
<text x="175.2" y="159.9">12pF</text>
<text x="239.4" y="178.7">100nF</text>
<text x="241.6" y="175.2">C10</text>
<text x="250.1" y="178.7">1.0uF_10V</text>
<text x="255.7" y="175.2">C11</text>
<text x="128.9" y="191.3">TP_1.0mm</text>
<text x="128.9" y="186.5">TP_1.0mm</text>
<text x="149.9" y="191.3">TP2</text>
<text x="152.3" y="186.5">TP1</text>
<text x="128.9" y="196">TP_1.0mm</text>
<text x="149.9" y="196">TP3</text>
<text x="128.9" y="200.7">TP_1.0mm</text>
<text x="149.9" y="200.7">TP4</text>
<text x="193.4" y="215.8">BlueNRG-234N</text>
</g>
<g font-size="2.1" fill="#004080">
<text x="192.7" y="50.9">VBAT3</text>
<text x="192.7" y="48.6">VBAT1</text>
<text x="217.6" y="48.6">VDD1V2</text>
<text x="192.7" y="95.8">RESETN</text>
<text x="192.7" y="100.5">DIO0</text>
<text x="192.7" y="105.2">DIO2</text>
<text x="192.7" y="107.6">DIO3</text>
<text x="192.7" y="102.9">DIO1</text>
<text x="192.7" y="112.3">DIO5</text>
<text x="192.7" y="110">DIO4</text>
<text x="192.7" y="114.7">DIO6</text>
<text x="192.7" y="117.1">DIO7</text>
<text x="192.7" y="119.4">DIO8</text>
<text x="192.7" y="121.8">DIO9</text>
<text x="192.7" y="124.1">DIO10</text>
<text x="221.7" y="124.1">RF1</text>
<text x="244.6" y="124.1">RX_P</text>
<text x="252.2" y="124.1">ANT</text>
<text x="192.7" y="126.5">DIO11</text>
<text x="192.7" y="128.9">DIO12</text>
<text x="221.7" y="128.9">RF0</text>
<text x="244.6" y="128.9">RX_N</text>
<text x="251.8" y="128.9">GND</text>
<text x="192.7" y="133.6">ADC1</text>
<text x="192.7" y="135.9">ADC2</text>
<text x="192.7" y="147.7">FXTAL0</text>
<text x="192.7" y="152.5">FXTAL1</text>
<text x="214.2" y="166.7">SMPSFILT1</text>
<text x="214.2" y="171.4">SMPSFILT2</text>
<text x="192.7" y="190.3">SXTAL0</text>
<text x="192.7" y="195">SXTAL1</text>
<text x="192.7" y="204.5">GND_A4</text>
<text x="192.7" y="206.8">GND_B6</text>
<text x="192.7" y="209.2">GND_C1</text>
<text x="208" y="209.2">ANATEST0-DIO14</text>
<text x="220.3" y="206.8">TEST</text>
<text x="192.7" y="211.5">GND_F5</text>
<text x="214.8" y="211.5">ANATEST1</text>
</g>
<g font-size="2.1" fill="#f00">
<text x="90.2" y="81.2">&lt;2&gt;</text>
<text x="96.1" y="81.2">BLE_RST_L</text>
<text x="137.6" y="80">BLE_RST_L</text>
<text x="87.8" y="100.1">&lt;2&gt;</text>
<text x="93.7" y="100.1">BLE_SPI_SCK</text>
<text x="137.6" y="98.8">BLE_SPI_SCK</text>
<text x="86.6" y="107.1">&lt;2&gt;</text>
<text x="87.8" y="104.8">&lt;2&gt;</text>
<text x="92.5" y="107.1">BLE_SPI_MOSI</text>
<text x="93.7" y="104.8">BLE_SPI_MISO</text>
<text x="137.6" y="103.6">BLE_SPI_MISO</text>
<text x="137.6" y="106">BLE_SPI_MOSI</text>
<text x="80.7" y="116.6">&lt;2&gt;</text>
<text x="86.6" y="116.6">BLE_BOOT_SPI_IRQ</text>
<text x="137.6" y="115.4">BLE_BOOT_SPI_IRQ</text>
<text x="137.6" y="120.1">BLE_SWCLK</text>
<text x="137.6" y="122.5">BLE_SWDIO</text>
<text x="137.6" y="124.8">BLE_SPI_CS</text>
<text x="284.1" y="122.5">FEED_PI</text>
<text x="333.7" y="122.5">FEED_ANT</text>
<text x="87.8" y="126.1">&lt;2&gt;</text>
<text x="93.7" y="126.1">BLE_SPI_CS</text>
<text x="104.6" y="186.3">BLE_BOOT_SPI_IRQ</text>
<text x="104.6" y="191">BLE_SWCLK</text>
<text x="104.6" y="195.7">BLE_SWDIO</text>
<text x="104.6" y="200.4">BLE_RST_L</text>
</g>
<g font-size="1.7">
<text x="60" y="9.2">5</text>
<text x="137.1" y="9.2">4</text>
<text x="214.2" y="9.2">3</text>
<text x="291.4" y="9.2">2</text>
<text x="368.6" y="9.2">1</text>
<text x="19.6" y="45.2">D</text>
<text x="407.8" y="45.2">D</text>
<text x="19.6" y="113">C</text>
<text x="407.8" y="113">C</text>
<text x="19.6" y="180.9">B</text>
<text x="407.8" y="180.9">B</text>
<text x="19.6" y="248.8">A</text>
<text x="407.8" y="248.8">A</text>
<text x="60" y="283">5</text>
<text x="137.1" y="283">4</text>
<text x="214.2" y="283">3</text>
<text x="291.4" y="283">2</text>
<text x="368.6" y="283">1</text>
</g>
</svg>
